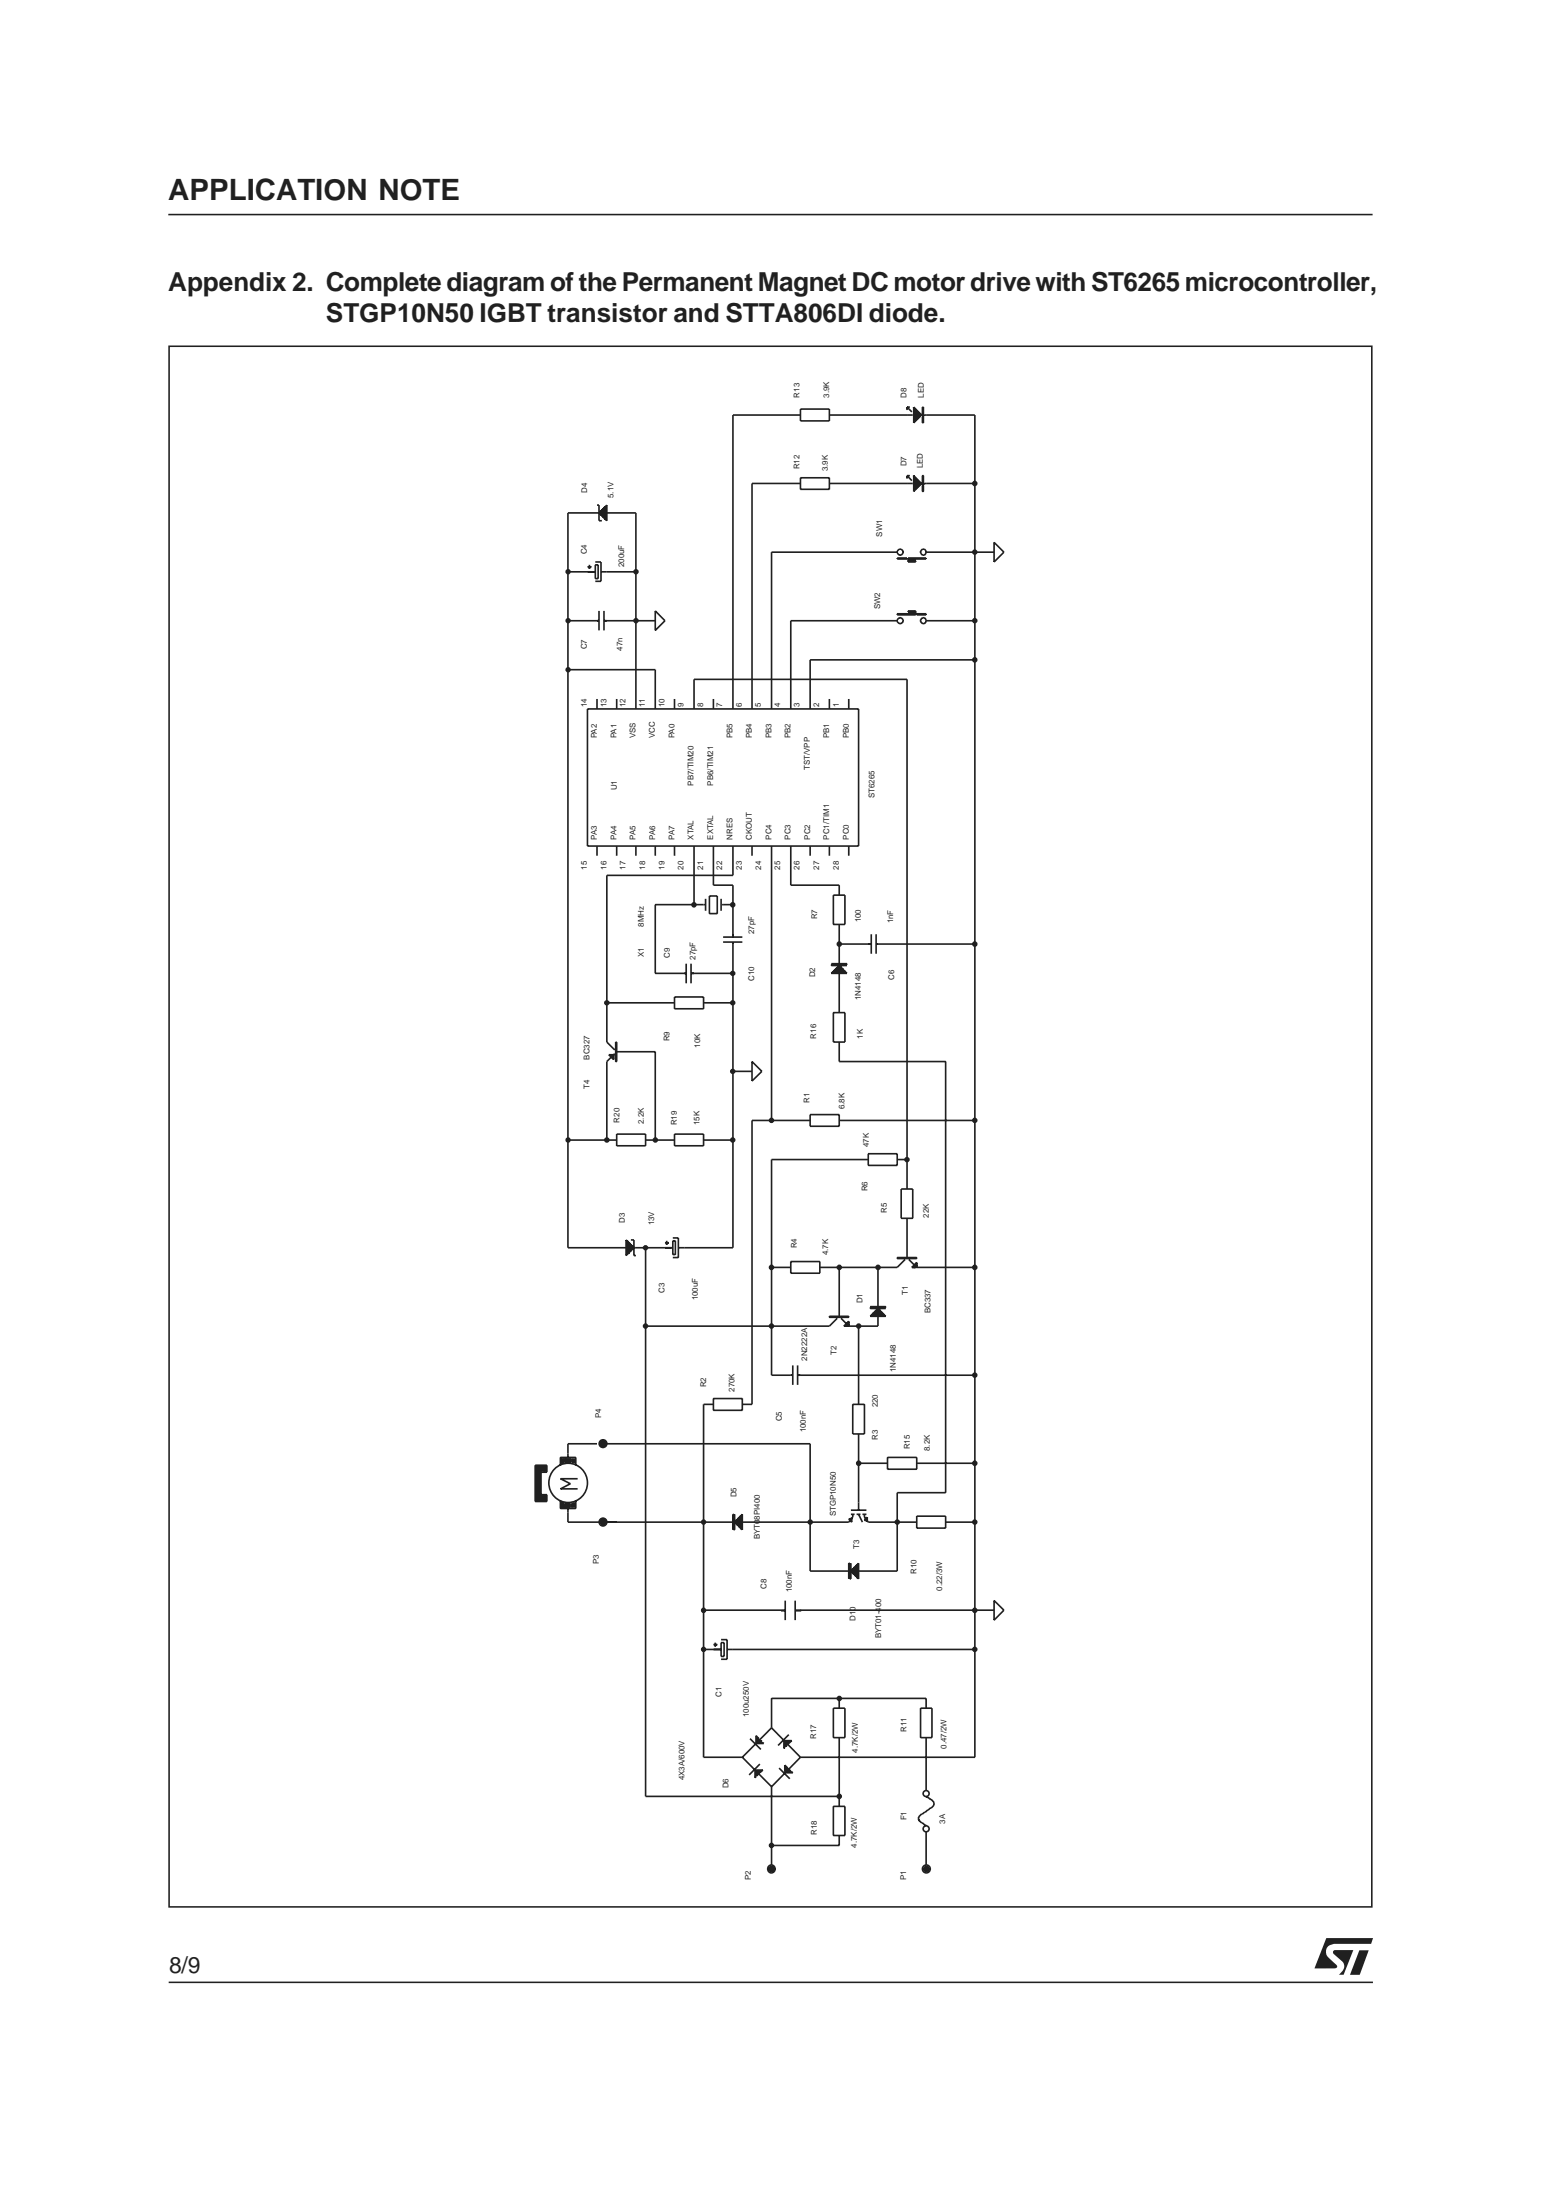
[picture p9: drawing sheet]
<svg xmlns="http://www.w3.org/2000/svg" width="210mm" height="297mm" viewBox="0 0 210 297" stroke-linecap="round" stroke-linejoin="round" font-family="sans-serif">
<path d="M22.7 29h162.6" fill="none" stroke="#231f20" stroke-width=".21"/>
<g fill="#231f20">
<path d="M179 261.7h6.3l-.2 .8h-4.9a1.11 1.11 0 0 0-1.2 .7 1.11 1.11 0 0 0 .6 1.3l.6 .6a.52 .52 0 0 1 .3 .5 10.5 10.5 0 0 1-3.1 .2z"/>
<path d="M180 263.4l.2-.1h2.5l-1.3 3.3h-.7a1.22 1.22 0 0 0 .5-1.8l-1-.8a.41 .41 0 0 1-.2-.6z"/>
<path d="M183.5 263.3h1.3l-1.3 3.3h-1.3z"/>
</g>
<path d="M22.8 46.8h162.4v210.7h-162.4zM22.8 267.7h162.5" fill="none" stroke="#231f20" stroke-width=".21"/>
<g fill="none" stroke="#231f20" stroke-width=".22">
<path d="M108.1 56h-9.2v39.7M108.1 55.2h3.9v1.6h-3.9zM112 56h11.2M122.4 55v.4M122.4 55h.4M122.4 55l.7 .6M123.9 56l-.2 .3v-.5l.3 .2v.2l-.4 .4v-1.1l.5 .5v.2l-.6 .6v-1.6l.8 .8v.2l-1 .9v-2.1l1.3 1.3v.8h-.1v-.8l.3-.3h6.8v181.3h-23.5M124.5 55h.1v1h-.1zM76.7 77.2h3.7M79.3 76.5h.5M79.6 76.3v.5M80.4 75.9h.7v2.6h-.7"/>
<path d="M80.4 76.3h.3v1.8h-.3zM80.6 68.2h.3v2.1h.3M80.9 69.3l1-1.1v2.1zM80.9 69.3h-4.2v99.2h7.8M81 69.4v-.3l.1-.1v.5l.1 .2v-.9l.2-.1v1.1l.1 .1v-1.3l.1-.2v1.6M81.1 77.2h4.7M81.8 68.3v1.9M81.9 69.3h3.9v26.4M108.1 65.3h-6.6v30.4M108.1 64.5h3.9v1.6h-3.9zM112 65.3h11.2M121.1 74.6h-17v21.1"/>
<path d="M121.1 75.3h1.3v.2h-1.3zM121.1 74.4l.3-.2h.2l.3 .2v.3l-.3 .3h-.2l-.3-.3zM122.4 64.2h.4M122.4 64.2v.4M122.4 64.2l.7 .7M122.6 75.3h2.4v.2h-2.3v.2h.9v.2h-1zM122.8 75.6h.8M123.9 65.3l-.2 .3v-.6l.3 .3v.1l-.4 .4v-1l.5 .5v.1l-.6 .7v-1.6l.8 .8v.1l-1 1v-2.2l1.3 1.4v.8h-.1v-.8l.3-.3h6.8M124.3 74.4l.2-.2h.3l.2 .2v.3l-.2 .3h-.3l-.2-.3zM124.5 64.2h.1v1.1h-.1zM125 74.6h9.2M134.2 73.2l1.3 1.4-1.3 1.3z"/>
<path d="M76.7 83.8h4.2M76.7 90.4h11.8v5.3M79.3 95.7h36.6v18.5h-36.6zM80.6 94.4v1.3M80.9 82.5v2.6M81.5 82.5v2.6M81.5 83.8h7M83.2 94.4v1.3M88.5 82.5l1.3 1.3-1.3 1.3zM91 94.4v1.3M93.7 95.7v-4h28.7v68.8M96.3 94.4v1.3"/>
<path d="M112 94.4v1.3M114.6 94.4v1.3M121.1 83.8h-14.4v11.9M121.1 82.9h2.4v-.3h-.9v-.1h1v.5h-2.5zM121.1 83.7l.3-.3h.2l.3 .3v.2l-.3 .3h-.2l-.3-.3zM122.6 82.7h.7M123.7 82.9h1.3v.1h-1.3zM124.5 83.4h.3l.2 .3v.2l-.2 .3h-.3l-.2-.3v-.2zM125 83.8h6.6M131.6 89.1h-22.2v6.6M80.6 114.2v1.3M83.2 114.2v1.3"/>
<path d="M85.8 114.2v1.3M88.5 114.2v1.3M91 114.2v1.3M93.7 114.2v7.9M96.3 114.2v5.3h2.6v7M98.9 114.2v4h-17v22.5l1.1 1.1M101.5 114.2v1.3M104.1 114.2v37.1M106.7 114.2v5.3h6.6v1.4M109.4 114.2v1.3M112 114.2v1.3M114.6 114.2v1.3"/>
<path d="M81.8 135.3h.2v.2h-.2zM81.9 135.4h9.1M91 134.6h4v1.6h-4zM92.6 130.1v2.7M93.3 131.4h5.6M93.3 130.1v2.7M95 135.4h3.9M95.1 122.1h-6.6v9.3h4.1M95.2 121.4v1.6M95.8 121h1v2.4h-1zM97.3 121.4v1.6M97.5 122.1h1.4"/>
<path d="M97.6 127.2h2.6M97.6 126.5h2.6M98.9 127.2v41.3h-7.3M112.2 131.4l1.1-1 1 1zM112.2 130.1h2.1v.1h-2.1v.2h2.1M112.5 136.7h1.6v4h-1.6zM112.5 120.9h1.6v3.9h-1.6zM112.9 130.7h.8l.1 .2h-1l-.2 .1h1.3l.2 .2h-1.6l-.1 .1h1.8M113.1 130.5h.3l.1 .1h-.5M113.3 124.8v5.3M113.3 131.4v5.3M113.3 127.5h4.3"/>
<path d="M117.6 126.1v2.7M118.3 126.1v2.7M118.3 127.5h13.3M76.7 153.9h6.5M82.2 142.4h.6v.7zM82.3 142.4l.5 .5M82.4 142.4l.4 .4M82.6 142.4l.2 .3M82.7 142.4l.1 .1M83 142.3l-1.1 1v10.6M83.1 140.7h.1v2.6h-.1zM83.2 153.1h3.9v1.6h-3.9z"/>
<path d="M83.2 142h5.3v11.9M87.1 153.9h3.9M91 153.1h4v1.6h-4zM95 153.9h3.9M98.9 144.7h2.6M101.5 143.3l1.3 1.4-1.3 1.3zM109.4 151.3h-7.9v38.3h-1.3M109.4 150.5h3.9v1.6h-3.9zM113.3 140.7v2.6h14.3v58.2h-6.5v10.6h-5.2M113.3 151.3h18.3M117.2 156.6h-13.1v29.1h2.9M117.2 155.8h3.9v1.5h-3.9z"/>
<path d="M121.1 156.6h1.3M84.5 167.4l1.1 1.1-1.1 1zM84.9 167.8v1.3l-.1 .2v-1.6l-.2-.2v1.9M85 167.9v1.1M85.2 167.4h.4v2.1h.2M85.5 168.3v.3l-.2 .1v-.5l-.1-.1v.8M85.6 168.5h5.2M87.1 168.5v74h26.2M89.8 167.8h.5M90 167.5v.6M90.8 167.5h.4v1.9h-.4zM90.8 167.1h.8v2.7h-.8"/>
<path d="M104.1 171.1h2.6M106.7 170.3h4v1.6h-4zM112 177.7h2.6v.2h-2.6zM113 178l-1 1.1h-24.9M113.3 171.1v6.6M114.6 178.5l-.5 .6M114.6 178.7l-.4 .4M114.6 178.8l-.3 .3M114.6 178.9l-.1 .2M115.9 179.1v10.5M117.5 176.4h2.1v.1h-2.1v.2h2.1M118.4 176.8h.2l.2 .1h-.5l-.2 .2h.8l.1 .1h-1l-.1 .1h1.2l.2 .2h-1.6l-.1 .1h1.8"/>
<path d="M118.4 171h.2v.2h-.2zM118.5 177.7v1.4h-4.6l.7-.7v.7l-1.1-1.1M118.5 176.7l1.1 1h-2.1zM118.5 171.1v5.3M121.1 169.8h2.6v.1h-2.6zM121.6 160.5h1.6v4h-1.6zM122.2 170.1l-1.1 1h-10.4M122.4 164.5v5.3M122.7 170.1l1 1v-.7l-.6 .7h8.5M123.7 170.6l-.5 .5M123.7 170.7l-.4 .4M123.7 170.8l-.2 .3"/>
<path d="M123.7 171l-.1 .1M72.2 197.8h1.6v1h-.8v3h.8v.9h-1.6zM72.4 198v4.6M72.5 198v4.6M72.6 198v4.6M72.8 198v4.6M72.9 198v4.6M73 198v.6M73.1 198v.6M73.3 198v.6M73.4 198v.6M73.5 198v.6"/>
<path d="M73.7 198v.6M75.6 197.8v-1h2.1v1M75.7 196.9v.7M75.9 196.9v.7M76 196.9v.7M76.2 196.9v.6M76.3 196.9v.6M76.4 196.9v.6M76.5 196.9v.6M76.7 196.9v.6M76.8 196.9v.6M76.9 196.9v.6"/>
<path d="M77.1 196.9v.6M77.2 196.9v.6M77.3 196.9v.7M77.5 196.9v.7M77.6 196.9v.7M78 199.7h-2.3l1.3 .6-1.3 .7h2.3M80.6 194.9h-3.9v1.9M81 194.8v.3M81.1 194.7v.5M81.2 194.5v.8M81.4 194.5v.8M81.5 194.5v.8"/>
<path d="M81.6 194.7v.5M81.8 194.8v.3M81.9 194.9h27.5v17.2h5.2M96.3 188.8h3.9v1.6h-3.9zM96.3 189.6h-1.3v47.7h5.2M107 184.4v2.6M107.7 185.7h23.9M107.7 184.4v2.6M115.1 189.6h1.6v4h-1.6zM115.9 193.6v10.3M115.9 197.6h3.9M119.8 196.8h3.9v1.6h-3.9z"/>
<path d="M123.7 197.6h7.9M73 201.9v.7M73.1 201.9v.7M73.3 201.9v.7M73.4 201.9v.7M73.5 201.9v.7M73.7 201.9v.7M75.6 202.6v1.1h2.1v-1.1M75.7 202.9v.6M75.9 202.9v.6M76 202.9v.6M76.2 203v.5"/>
<path d="M76.3 203v.5M76.4 203v.5M76.5 203v.5M76.7 203v.5M76.7 203.7v1.8h22.2M76.8 203v.5M76.9 203v.5M77.1 203v.5M77.2 203v.5M77.3 202.9v.6M77.5 202.9v.6M77.6 202.9v.6"/>
<path d="M81 205.4v.2M81.1 205.2v.6M81.2 205.1v.8M81.4 205.1v.8M81.5 205.1v.8M81.6 205.2v.6M81.8 205.4v.2M95 217.4h10.4M99.2 204.5v2.1h-.2v-2.1h-.1v2.1M99.3 205.6v-.2l.1-.2v.6M100.1 204.6v1.8l-.2-.1v-1.6l-.1 .1v1.4l-.1-.2v-1l-.1 .1v.8M100.2 204.5v2.1l-1-1.1z"/>
<path d="M105.4 217.4h.6M106 216.1v2.6M107.3 217.4h.8M107.3 216.1v2.6M108.1 217.4h26.1M114.6 205.1l.4-.1v.5zM114.9 204.5h.5M114.9 211.1v2.1h-.2v-2.1h-.1v2.1M114.9 203.9h2.1M115.1 204.5v.3l-.5 .7h-14.4M115.6 204.5h.5M115.8 211.2v1.9l-.2-.2v-1.6l-.1 .2v1.3l-.1-.1v-1.1l-.2 .1v.8l-.1-.1v-.5l-.1 .1v.3"/>
<path d="M115.9 211.1v2.1l-1-1.1zM115.9 204.5l.5 1M116.4 204.5h.6M116.7 204.5v.3l.5 .7h6.5M117.1 204.8v.6l-.4-.2zM123.7 204.7h3.9v1.6h-3.9zM127.6 205.5h4M134.2 216.1l1.3 1.3-1.3 1.3zM95 222.7h2.3M96.3 222.1h.5M96.6 221.8v.5M97.3 221.8h.4v1.8h-.4z"/>
<path d="M97.3 221.4h.8v2.6h-.8M98.1 222.7h33.5M100.2 237.3l3.9 3.9M101.2 234.7l1.5 1.5M101.9 239.1l.2-.1h.9l-.4 .4h-.2l-.2-.3-.1 .1v.7l-.2 .1zM102.1 234.3l.3 .4v.2l-.2 .2 .1 .2h.7l.1 .1h-.9l-.1-.1zM102.2 234.6l.1 .1-.1 .3zM102.2 239.4l.1 .1-.1 .3zM102.3 239.1h.4l-.1 .1zM102.4 235.1l.2-.1 .2 .1zM102.6 238.2l-1.5 1.4M104.1 233.3l-3.9 4"/>
<path d="M104.1 233.3l4 4M105.2 238.7l1.4 1.5M105.8 235.1l.1-.1h1l-.4 .4h-.2l-.2-.3-.2 .2v.6l-.1 .2zM105.9 238.3l.4 .4v.2l-.2 .2 .1 .1h.7l.1 .2h-.9l-.2-.2zM106.1 235.4l.1 .1-.1 .3zM106.1 238.6l.1 .1-.1 .3zM106.2 235.1h.4l-.1 .2h-.2zM106.3 239.1l.2-.1 .2 .1zM106.5 234.2l-1.5 1.5M108.1 237.3l-4 3.9M112.5 230.6h1.6v4h-1.6zM113.3 229.3v1.3"/>
<path d="M113.3 234.6v9.3M124.3 230.6h1.5v4h-1.5zM125 230.6v-1.3h-20.9v4M125 234.6v7.2M103.7 252.2v.3M103.9 252.1v.5M104 251.9v.8M104.1 241.2v10.6M104.1 251.9v.8M104.3 251.9v.8M104.4 252.1v.5M104.5 252.2v.3"/>
<path d="M112.5 243.9h1.6v3.9h-1.6zM113.3 247.8v1.4h-9.2M124 245.7l.1 .1M124 245.7l1 .8M124.6 252.2v.3M124.8 252.1v.5M124.9 251.9v.8M125 242.5l.6 .4h.1l.4 .5v.3l-.4 .4h-.1l-.7 .6-.5 .2-.4 .4v.4M125 247.3v4.5M125 251.9v.8M125.2 251.9v.8M125.3 252.1v.5"/>
<path d="M125.4 252.2v.3"/>
<circle cx="76.7" cy="77.2" r=".12"/>
<circle cx="76.7" cy="77.2" r=".25"/>
<circle cx="85.8" cy="77.2" r=".12"/>
<circle cx="85.8" cy="77.2" r=".26"/>
<circle cx="131.6" cy="74.5" r=".13"/>
<circle cx="131.6" cy="74.5" r=".26"/>
<circle cx="131.6" cy="65.3" r=".26"/>
<circle cx="131.6" cy="65.3" r=".13"/>
<circle cx="76.7" cy="83.8" r=".12"/>
<circle cx="76.7" cy="90.4" r=".12"/>
<circle cx="76.7" cy="83.8" r=".25"/>
<circle cx="76.7" cy="90.4" r=".25"/>
<circle cx="85.8" cy="83.8" r=".12"/>
<circle cx="85.8" cy="83.8" r=".26"/>
<circle cx="131.6" cy="83.8" r=".12"/>
<circle cx="131.6" cy="89.1" r=".12"/>
<circle cx="131.6" cy="83.8" r=".26"/>
<circle cx="131.6" cy="89.1" r=".26"/>
<circle cx="81.9" cy="135.4" r=".26"/>
<circle cx="93.7" cy="122.2" r=".12"/>
<circle cx="93.7" cy="122.2" r=".26"/>
<circle cx="98.9" cy="131.4" r=".25"/>
<circle cx="98.9" cy="135.4" r=".25"/>
<circle cx="98.9" cy="131.4" r=".12"/>
<circle cx="98.9" cy="135.4" r=".12"/>
<circle cx="98.9" cy="122.2" r=".12"/>
<circle cx="98.9" cy="122.2" r=".26"/>
<circle cx="113.3" cy="127.5" r=".26"/>
<circle cx="113.3" cy="127.5" r=".12"/>
<circle cx="131.6" cy="127.5" r=".12"/>
<circle cx="131.6" cy="127.5" r=".26"/>
<circle cx="76.7" cy="153.9" r=".12"/>
<circle cx="76.7" cy="153.9" r=".25"/>
<circle cx="81.9" cy="153.9" r=".26"/>
<circle cx="81.9" cy="153.9" r=".13"/>
<circle cx="88.5" cy="153.9" r=".12"/>
<circle cx="88.5" cy="153.9" r=".26"/>
<circle cx="98.9" cy="144.7" r=".25"/>
<circle cx="98.9" cy="144.7" r=".12"/>
<circle cx="98.9" cy="153.9" r=".26"/>
<circle cx="98.9" cy="153.9" r=".12"/>
<circle cx="104.1" cy="151.3" r=".12"/>
<circle cx="104.1" cy="151.3" r=".26"/>
<circle cx="122.4" cy="156.6" r=".26"/>
<circle cx="122.4" cy="156.6" r=".13"/>
<circle cx="131.6" cy="151.3" r=".12"/>
<circle cx="131.6" cy="151.3" r=".26"/>
<circle cx="87.1" cy="168.5" r=".25"/>
<circle cx="87.1" cy="179.1" r=".12"/>
<circle cx="87.1" cy="168.5" r=".12"/>
<circle cx="87.1" cy="179" r=".26"/>
<circle cx="104.1" cy="179.1" r=".12"/>
<circle cx="104.1" cy="171.1" r=".12"/>
<circle cx="104.1" cy="179" r=".26"/>
<circle cx="104.1" cy="171.1" r=".26"/>
<circle cx="113.3" cy="171.1" r=".26"/>
<circle cx="113.3" cy="171.1" r=".12"/>
<circle cx="115.9" cy="179.1" r=".12"/>
<circle cx="115.9" cy="179" r=".26"/>
<circle cx="118.5" cy="171.1" r=".26"/>
<circle cx="131.6" cy="171.1" r=".12"/>
<circle cx="131.6" cy="171.1" r=".26"/>
<circle cx="81.4" cy="194.9" r=".52"/>
<circle cx="115.9" cy="197.6" r=".12"/>
<circle cx="115.9" cy="197.6" r=".26"/>
<circle cx="131.6" cy="197.6" r=".12"/>
<circle cx="131.6" cy="185.7" r=".12"/>
<circle cx="131.6" cy="185.7" r=".26"/>
<circle cx="131.6" cy="197.6" r=".26"/>
<circle cx="76.7" cy="200.2" r="2.63"/>
<circle cx="81.4" cy="205.5" r=".52"/>
<circle cx="95" cy="205.5" r=".12"/>
<circle cx="95" cy="205.5" r=".25"/>
<circle cx="95" cy="217.4" r=".12"/>
<circle cx="95" cy="217.4" r=".26"/>
<circle cx="109.4" cy="205.5" r=".12"/>
<circle cx="109.4" cy="205.5" r=".26"/>
<circle cx="121.1" cy="205.5" r=".12"/>
<circle cx="121.1" cy="205.5" r=".26"/>
<circle cx="131.6" cy="205.5" r=".12"/>
<circle cx="131.6" cy="217.4" r=".12"/>
<circle cx="131.6" cy="205.5" r=".26"/>
<circle cx="131.6" cy="217.4" r=".26"/>
<circle cx="95" cy="222.7" r=".25"/>
<circle cx="95" cy="222.7" r=".12"/>
<circle cx="113.3" cy="229.3" r=".26"/>
<circle cx="113.3" cy="229.3" r=".12"/>
<circle cx="131.6" cy="222.7" r=".12"/>
<circle cx="131.6" cy="222.7" r=".26"/>
<circle cx="104.1" cy="249.2" r=".26"/>
<circle cx="104.1" cy="249.2" r=".13"/>
<circle cx="104.1" cy="252.3" r=".52"/>
<circle cx="113.3" cy="242.5" r=".26"/>
<circle cx="113.3" cy="242.5" r=".12"/>
<circle cx="125" cy="242.2" r=".4"/>
<circle cx="125" cy="246.9" r=".4"/>
<circle cx="125" cy="252.3" r=".53"/>
</g>
<text font-size="4" fill="#231f20" x="22.7" y="27.1">APPLICATION NOTE</text>
<g font-size="3.5" fill="#231f20">
<text x="22.7" y="39.2">Appendix 2. Complete diagram of the Permanent Magnet DC motor drive with ST6265 microcontroller,</text>
<text x="44" y="43.5">STGP10N50 IGBT transistor and STTA806DI diode.</text>
</g>
<text font-size="3.1" fill="#231f20" x="22.8" y="266.4">8/9</text>
<g font-size="1.1" fill="#231f20">
<text x="107.9" y="53.7" transform="rotate(-90 107.9 53.7)">R13</text>
<text x="111.9" y="53.7" transform="rotate(-90 111.9 53.7)">3.9K</text>
<text x="122.4" y="53.7" transform="rotate(-90 122.4 53.7)">D8</text>
<text x="124.7" y="53.7" transform="rotate(-90 124.7 53.7)">LED</text>
<text x="107.9" y="63.4" transform="rotate(-90 107.9 63.4)">R12</text>
<text x="111.7" y="63.6" transform="rotate(-90 111.7 63.6)">3.9K</text>
<text x="122.4" y="63" transform="rotate(-90 122.4 63)">D7</text>
<text x="124.5" y="63.2" transform="rotate(-90 124.5 63.2)">LED</text>
<text x="79.3" y="66.5" transform="rotate(-90 79.3 66.5)">D4</text>
<text x="82.8" y="67.2" transform="rotate(-90 82.8 67.2)">5.1V</text>
<text x="79.2" y="74.8" transform="rotate(-90 79.2 74.8)">C4</text>
<text x="84.2" y="76.6" transform="rotate(-90 84.2 76.6)">200uF</text>
<text x="119.1" y="72.5" transform="rotate(-90 119.1 72.5)">SW1</text>
<text x="118.8" y="82.3" transform="rotate(-90 118.8 82.3)">SW2</text>
<text x="79.2" y="87.7" transform="rotate(-90 79.2 87.7)">C7</text>
<text x="84" y="87.9" transform="rotate(-90 84 87.9)">47n</text>
<text x="79.2" y="95.5" transform="rotate(-90 79.2 95.5)">14</text>
<text x="81.9" y="95.5" transform="rotate(-90 81.9 95.5)">13</text>
<text x="84.4" y="95.5" transform="rotate(-90 84.4 95.5)">12</text>
<text x="87.1" y="95.5" transform="rotate(-90 87.1 95.5)">11</text>
<text x="89.7" y="95.5" transform="rotate(-90 89.7 95.5)">10</text>
<text x="92.3" y="95.5" transform="rotate(-90 92.3 95.5)">9</text>
<text x="94.9" y="95.5" transform="rotate(-90 94.9 95.5)">8</text>
<text x="97.5" y="95.5" transform="rotate(-90 97.5 95.5)">7</text>
<text x="100.1" y="95.5" transform="rotate(-90 100.1 95.5)">6</text>
<text x="102.7" y="95.5" transform="rotate(-90 102.7 95.5)">5</text>
<text x="105.3" y="95.5" transform="rotate(-90 105.3 95.5)">4</text>
<text x="107.9" y="95.5" transform="rotate(-90 107.9 95.5)">3</text>
<text x="110.6" y="95.5" transform="rotate(-90 110.6 95.5)">2</text>
<text x="113.2" y="95.5" transform="rotate(-90 113.2 95.5)">1</text>
<text x="80.6" y="99.7" transform="rotate(-90 80.6 99.7)">PA2</text>
<text x="83.2" y="99.7" transform="rotate(-90 83.2 99.7)">PA1</text>
<text x="85.8" y="99.7" transform="rotate(-90 85.8 99.7)">VSS</text>
<text x="88.4" y="99.7" transform="rotate(-90 88.4 99.7)">VCC</text>
<text x="91.1" y="99.7" transform="rotate(-90 91.1 99.7)">PA0</text>
<text x="98.9" y="99.7" transform="rotate(-90 98.9 99.7)">PB5</text>
<text x="101.5" y="99.7" transform="rotate(-90 101.5 99.7)">PB4</text>
<text x="104.1" y="99.7" transform="rotate(-90 104.1 99.7)">PB3</text>
<text x="106.7" y="99.7" transform="rotate(-90 106.7 99.7)">PB2</text>
<text x="111.9" y="99.7" transform="rotate(-90 111.9 99.7)">PB1</text>
<text x="114.6" y="99.7" transform="rotate(-90 114.6 99.7)">PB0</text>
<text x="83.3" y="106.7" transform="rotate(-90 83.3 106.7)">U1</text>
<text x="93.6" y="106.1" transform="rotate(-90 93.6 106.1)">PB7/TIM20</text>
<text x="96.3" y="106.1" transform="rotate(-90 96.3 106.1)">PB6/TIM21</text>
<text x="109.3" y="104" transform="rotate(-90 109.3 104)">TST/VPP</text>
<text x="118" y="107.8" transform="rotate(-90 118 107.8)">ST6265</text>
<text x="80.6" y="113.4" transform="rotate(-90 80.6 113.4)">PA3</text>
<text x="83.2" y="113.4" transform="rotate(-90 83.2 113.4)">PA4</text>
<text x="85.8" y="113.4" transform="rotate(-90 85.8 113.4)">PA5</text>
<text x="88.4" y="113.4" transform="rotate(-90 88.4 113.4)">PA6</text>
<text x="91.1" y="113.4" transform="rotate(-90 91.1 113.4)">PA7</text>
<text x="93.6" y="113.4" transform="rotate(-90 93.6 113.4)">XTAL</text>
<text x="96.3" y="113.4" transform="rotate(-90 96.3 113.4)">EXTAL</text>
<text x="98.9" y="113.4" transform="rotate(-90 98.9 113.4)">NRES</text>
<text x="101.5" y="113.4" transform="rotate(-90 101.5 113.4)">CKOUT</text>
<text x="104.1" y="113.4" transform="rotate(-90 104.1 113.4)">PC4</text>
<text x="106.7" y="113.4" transform="rotate(-90 106.7 113.4)">PC3</text>
<text x="109.3" y="113.4" transform="rotate(-90 109.3 113.4)">PC2</text>
<text x="111.9" y="113.4" transform="rotate(-90 111.9 113.4)">PC1/TIM1</text>
<text x="114.6" y="113.4" transform="rotate(-90 114.6 113.4)">PC0</text>
<text x="79.2" y="117.4" transform="rotate(-90 79.2 117.4)">15</text>
<text x="81.9" y="117.4" transform="rotate(-90 81.9 117.4)">16</text>
<text x="84.4" y="117.4" transform="rotate(-90 84.4 117.4)">17</text>
<text x="87.1" y="117.4" transform="rotate(-90 87.1 117.4)">18</text>
<text x="89.7" y="117.4" transform="rotate(-90 89.7 117.4)">19</text>
<text x="92.3" y="117.4" transform="rotate(-90 92.3 117.4)">20</text>
<text x="94.9" y="117.4" transform="rotate(-90 94.9 117.4)">21</text>
<text x="97.5" y="117.4" transform="rotate(-90 97.5 117.4)">22</text>
<text x="100.1" y="117.4" transform="rotate(-90 100.1 117.4)">23</text>
<text x="102.7" y="117.4" transform="rotate(-90 102.7 117.4)">24</text>
<text x="105.3" y="117.4" transform="rotate(-90 105.3 117.4)">25</text>
<text x="107.9" y="117.4" transform="rotate(-90 107.9 117.4)">26</text>
<text x="110.6" y="117.4" transform="rotate(-90 110.6 117.4)">27</text>
<text x="113.2" y="117.4" transform="rotate(-90 113.2 117.4)">28</text>
<text x="86.9" y="125.1" transform="rotate(-90 86.9 125.1)">8MHz</text>
<text x="110.3" y="124.1" transform="rotate(-90 110.3 124.1)">R7</text>
<text x="116.2" y="124.5" transform="rotate(-90 116.2 124.5)">100</text>
<text x="120.5" y="124.7" transform="rotate(-90 120.5 124.7)">1nF</text>
<text x="86.9" y="129.3" transform="rotate(-90 86.9 129.3)">X1</text>
<text x="90.4" y="129.3" transform="rotate(-90 90.4 129.3)">C9</text>
<text x="93.9" y="129.6" transform="rotate(-90 93.9 129.6)">27pF</text>
<text x="101.8" y="126.1" transform="rotate(-90 101.8 126.1)">27pF</text>
<text x="110" y="132" transform="rotate(-90 110 132)">D2</text>
<text x="101.8" y="132.4" transform="rotate(-90 101.8 132.4)">C10</text>
<text x="116.2" y="135.1" transform="rotate(-90 116.2 135.1)">1N4148</text>
<text x="120.7" y="132.3" transform="rotate(-90 120.7 132.3)">C6</text>
<text x="79.6" y="143.1" transform="rotate(-90 79.6 143.1)">BC327</text>
<text x="90.4" y="140.6" transform="rotate(-90 90.4 140.6)">R9</text>
<text x="94.5" y="141.4" transform="rotate(-90 94.5 141.4)">10K</text>
<text x="110.2" y="140.2" transform="rotate(-90 110.2 140.2)">R16</text>
<text x="116.5" y="140.2" transform="rotate(-90 116.5 140.2)">1K</text>
<text x="79.6" y="147" transform="rotate(-90 79.6 147)">T4</text>
<text x="109.3" y="148.9" transform="rotate(-90 109.3 148.9)">R1</text>
<text x="114" y="149.8" transform="rotate(-90 114 149.8)">6.8K</text>
<text x="83.6" y="151.6" transform="rotate(-90 83.6 151.6)">R20</text>
<text x="86.9" y="151.8" transform="rotate(-90 86.9 151.8)">2.2K</text>
<text x="91.4" y="152" transform="rotate(-90 91.4 152)">R19</text>
<text x="94.4" y="151.9" transform="rotate(-90 94.4 151.9)">15K</text>
<text x="117.3" y="154.9" transform="rotate(-90 117.3 154.9)">47K</text>
<text x="117.1" y="160.9" transform="rotate(-90 117.1 160.9)">R6</text>
<text x="84.4" y="165.1" transform="rotate(-90 84.4 165.1)">D3</text>
<text x="88.3" y="165.5" transform="rotate(-90 88.3 165.5)">13V</text>
<text x="119.7" y="163.8" transform="rotate(-90 119.7 163.8)">R5</text>
<text x="125.4" y="164.4" transform="rotate(-90 125.4 164.4)">22K</text>
<text x="107.5" y="168.5" transform="rotate(-90 107.5 168.5)">R4</text>
<text x="111.8" y="169.5" transform="rotate(-90 111.8 169.5)">4.7K</text>
<text x="89.7" y="174.5" transform="rotate(-90 89.7 174.5)">C3</text>
<text x="94.2" y="175.6" transform="rotate(-90 94.2 175.6)">100uF</text>
<text x="116.4" y="176" transform="rotate(-90 116.4 176)">D1</text>
<text x="122.5" y="174.8" transform="rotate(-90 122.5 174.8)">T1</text>
<text x="125.6" y="177.3" transform="rotate(-90 125.6 177.3)">BC337</text>
<text x="109" y="183.7" transform="rotate(-90 109 183.7)">2N2222A</text>
<text x="112.9" y="182.9" transform="rotate(-90 112.9 182.9)">T2</text>
<text x="120.9" y="185.3" transform="rotate(-90 120.9 185.3)">1N4148</text>
<text x="81.1" y="191.5" transform="rotate(-90 81.1 191.5)">P4</text>
<text x="95.3" y="187.3" transform="rotate(-90 95.3 187.3)">R2</text>
<text x="99.2" y="187.9" transform="rotate(-90 99.2 187.9)">270K</text>
<text x="105.5" y="191.9" transform="rotate(-90 105.5 191.9)">C5</text>
<text x="118.5" y="190" transform="rotate(-90 118.5 190)">220</text>
<text x="108.8" y="193.4" transform="rotate(-90 108.8 193.4)">100nF</text>
<text x="118.5" y="194.4" transform="rotate(-90 118.5 194.4)">R3</text>
<text x="122.8" y="195.7" transform="rotate(-90 122.8 195.7)">R15</text>
<text x="125.5" y="195.9" transform="rotate(-90 125.5 195.9)">8.2K</text>
<text x="99.4" y="202.2" transform="rotate(-90 99.4 202.2)">D5</text>
<text x="102.6" y="207.8" transform="rotate(-90 102.6 207.8)">BYT08PI400</text>
<text x="112.8" y="204.7" transform="rotate(-90 112.8 204.7)">STGP10N50</text>
<text x="116" y="209.1" transform="rotate(-90 116 209.1)">T3</text>
<text x="80.8" y="211.2" transform="rotate(-90 80.8 211.2)">P3</text>
<text x="103.5" y="214.6" transform="rotate(-90 103.5 214.6)">C8</text>
<text x="106.9" y="215" transform="rotate(-90 106.9 215)">100nF</text>
<text x="123.7" y="212.5" transform="rotate(-90 123.7 212.5)">R10</text>
<text x="127.2" y="214.8" transform="rotate(-90 127.2 214.8)">0.22/3W</text>
<text x="115.5" y="218.9" transform="rotate(-90 115.5 218.9)">D10</text>
<text x="119" y="221.2" transform="rotate(-90 119 221.2)">BYT01-400</text>
<text x="97.4" y="229.1" transform="rotate(-90 97.4 229.1)">C1</text>
<text x="101.1" y="231.8" transform="rotate(-90 101.1 231.8)">100u250V</text>
<text x="122.4" y="233.8" transform="rotate(-90 122.4 233.8)">R11</text>
<text x="110.2" y="234.8" transform="rotate(-90 110.2 234.8)">R17</text>
<text x="115.8" y="236.6" transform="rotate(-90 115.8 236.6)">4.7K/2W</text>
<text x="127.8" y="236.1" transform="rotate(-90 127.8 236.1)">0.47/2W</text>
<text x="92.4" y="240.4" transform="rotate(-90 92.4 240.4)">4X3A/600V</text>
<text x="98.3" y="241.5" transform="rotate(-90 98.3 241.5)">D6</text>
<text x="122.4" y="245.8" transform="rotate(-90 122.4 245.8)">F1</text>
<text x="110.3" y="247.7" transform="rotate(-90 110.3 247.7)">R18</text>
<text x="115.7" y="249.5" transform="rotate(-90 115.7 249.5)">4.7K/2W</text>
<text x="127.6" y="246.2" transform="rotate(-90 127.6 246.2)">3A</text>
<text x="101.4" y="253.9" transform="rotate(-90 101.4 253.9)">P2</text>
<text x="122.3" y="253.9" transform="rotate(-90 122.3 253.9)">P1</text>
</g>
</svg>
